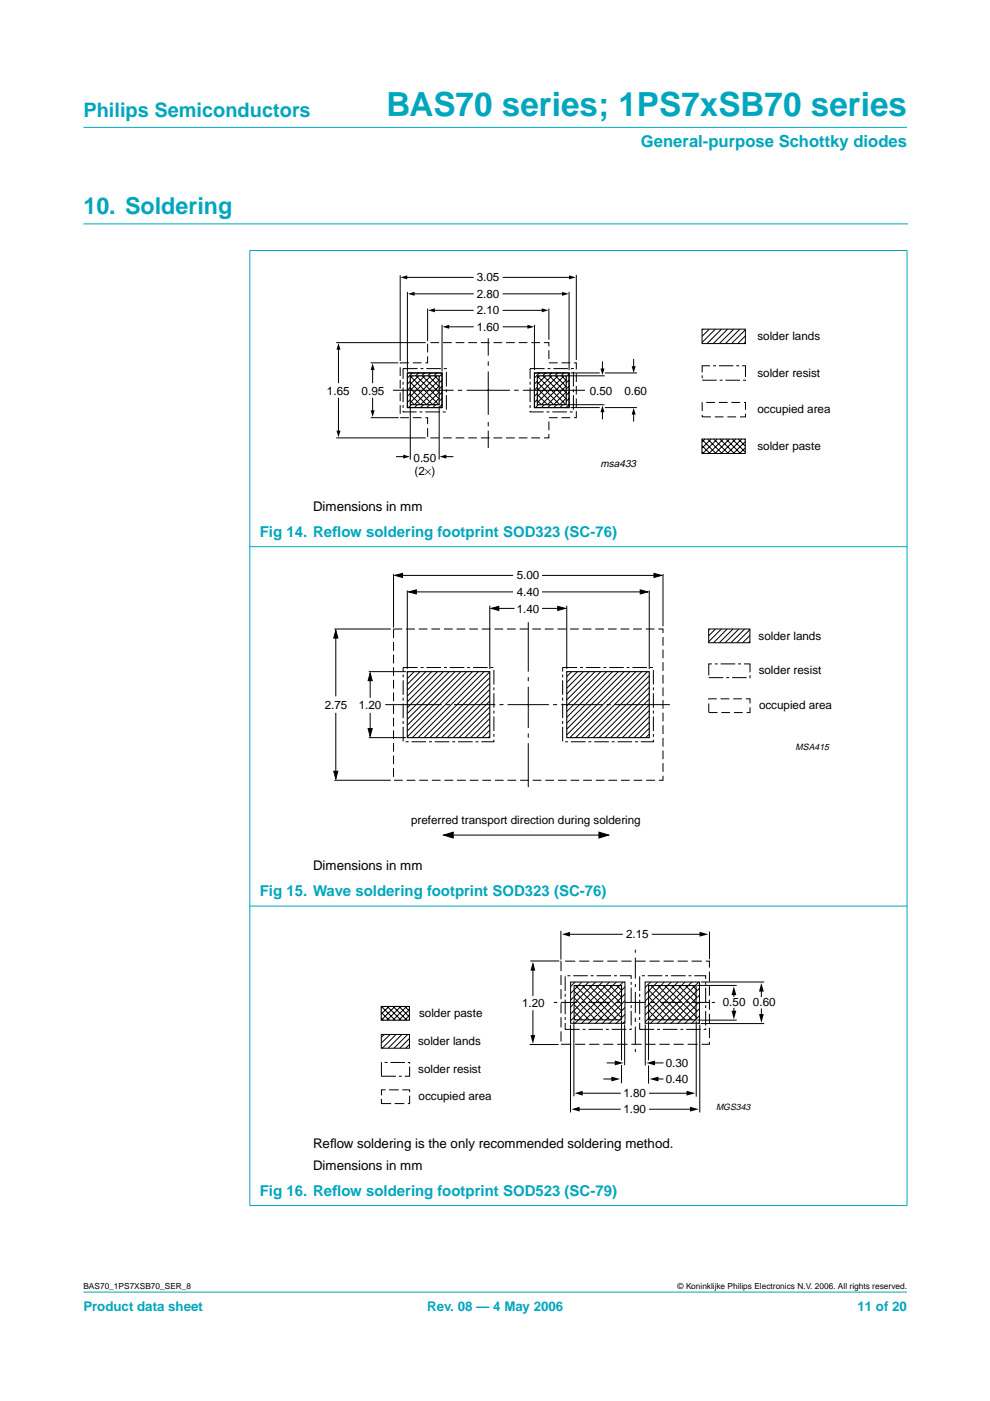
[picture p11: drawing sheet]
<svg xmlns="http://www.w3.org/2000/svg" width="210mm" height="297mm" viewBox="0 0 210 297" stroke-linecap="round" stroke-linejoin="round" font-family="sans-serif">
<g fill="#00a6bd" stroke="#00a6bd" stroke-width=".21">
<path d="M17.7 273.9h174.6z"/>
<path d="M17.7 27h174.6z"/>
<path d="M53 53.2v202.4z"/>
<path d="M192.3 53.2v202.4z"/>
<path d="M52.9 53.1h139.5z"/>
<path d="M52.9 115.9h139.5z"/>
<path d="M52.9 192.1h139.5z"/>
<path d="M52.9 255.6h139.5z"/>
</g>
<path d="M17.7 47.5h174.7" fill="none" stroke="#00a6bd" stroke-width=".21"/>
<g fill="none" stroke="#000" stroke-width=".21">
<path d="M86.1 58.8h14.2M106.7 58.8h14.2M122.2 58.3v18M71.3 72.6h19M71.8 73.9v7.2M79 78.2v2.9M86.4 79.1h7.3v7.3h-7.3zM86.4 61.9v16.9M87.4 79.1l-1 1M87.6 62.3h12.7M88.7 79.1l-2.3 2.3M90 79.1l-3.6 3.6"/>
<path d="M90.7 65.4v6.9M91.3 79.1l-4.9 4.9M91.9 65.8h8.4M92.6 79.1l-6.2 6.2M93.7 68.9v9.8M93.7 79.3l-7.1 7.1M95 69.3h5.3M103.5 71.7v3.7M103.5 76.6v.9M103.5 78.8v9.1M106.7 69.3h5.4M106.7 65.8h8.4"/>
<path d="M106.7 62.3h12.8M113.3 68.9v9.6M116.4 65.4v6.6M120.4 79.7h7.8M127.7 76.7v1.7M128.2 79.1h6.8M134.3 76.2v1.7M71.8 84.5v7.1M79 84.5v2.8M84.1 96.8h1.7M87 86.1v11.3M93.1 86.1v11.3"/>
<path d="M93.7 85.8l-.6 .6M93.7 84.5l-1.9 1.9M93.7 83.2l-3.2 3.2M93.7 81.9l-4.5 4.5M93.7 80.6l-5.8 5.8M94.3 96.8h1.7M97.1 82.7h.9M98.9 82.7h9.2M103.5 89.5v.9M103.5 91.3v3.7M109 82.7h.9M120.3 85.8h7.8"/>
<path d="M127.7 87.1v1.7M128.2 86.4h6.8M134.3 87.6v1.7"/>
</g>
<g fill="#000">
<path d="M84.9 58.8l1.4-.4v.8zM120.7 58.4l1.4 .4-1.4 .4zM71.8 72.7l.4 1.5h-.9zM79 77l.4 1.5h-.8zM86.5 62.3l1.4-.4v.8zM90.8 65.8l1.4-.4v.8zM93.8 69.3l1.4-.4v.8zM111.8 68.9l1.4 .4-1.4 .4zM114.9 65.4l1.4 .4-1.4 .4zM119.2 61.9l1.4 .4-1.4 .4zM127.3 78.1h.9l-.5 1.4zM133.9 77.6h.9l-.5 1.4z"/>
<path d="M71.3 91.3h.9l-.4 1.4zM78.6 87h.8l-.4 1.4zM85.5 96.4l1.4 .4-1.4 .4zM93.2 96.8l1.4-.4v.8zM127.7 86l.5 1.4h-.9zM134.3 86.5l.5 1.4h-.9z"/>
</g>
<path d="M84.8 76.9h5.9v-4.3h25.7v4.3h5.8v11.7h-5.8v4.2h-25.7v-4.2h-5.9z" fill="none" stroke="#000" stroke-width=".21" stroke-dasharray="1.9 .8" stroke-linecap="butt"/>
<path d="M86.4 79.1h7.3v7.3h-7.3z" fill="none" stroke="#000" stroke-width=".25"/>
<path d="M85.5 78.2h9.1v9.1h-9.1zM112.4 78.2h9.2v9.1h-9.2z" fill="none" stroke="#000" stroke-width=".21" stroke-dasharray="3.1 .6 .6 .6" stroke-linecap="butt"/>
<path d="M87 79.7h6.1v6.1h-6.1z" fill="#fff" stroke="#000" stroke-width=".25"/>
<g fill="none" stroke="#000" stroke-width=".21">
<path d="M87 79.7l6 6.1 .1-.1M87.5 79.7l-.5 .5M88.2 79.7l4.9 4.9M88.8 79.7l-1.8 1.8M89.5 79.7l3.6 3.6M90.1 79.7l-3.1 3.1M90.8 79.7l2.3 2.3M91.4 79.7l-4.4 4.4M92.1 79.7l1 1M92.7 79.7l-5.7 5.7M113.3 79.1h7.4v7.3h-7.4zM114.4 79.1l-1.1 1"/>
<path d="M115.7 79.1l-2.4 2.3M117 79.1l-3.7 3.6M118.3 79.1l-5 4.9M119.6 79.1l-6.3 6.2M120.7 79.3l-7.2 7.1M87 81l4.7 4.8 1.4-1.4M87 82.3l3.4 3.5 2.7-2.7M93.1 81.8l-4 4-2.1-2.2M93.1 80.5l-5.3 5.3-.8-.9M120.7 85.8l-.7 .6M120.7 84.5l-2 1.9M120.7 83.2l-3.3 3.2"/>
<path d="M120.7 81.9l-4.6 4.5M120.7 80.6l-5.9 5.8"/>
</g>
<path d="M113.3 79.1h7.4v7.3h-7.4z" fill="none" stroke="#000" stroke-width=".25"/>
<path d="M113.9 79.7h6.1v6.1h-6.1z" fill="#fff" stroke="#000" stroke-width=".25"/>
<g fill="none" stroke="#000" stroke-width=".21">
<path d="M84.8 58.4v18.1M78.6 76.9h5.8M113.9 79.7l6.1 6.1M114.4 79.7l-.5 .5M115.2 79.7l4.8 4.9M115.7 79.7l-1.8 1.8M116.5 79.7l3.5 3.6M117 79.7l-3.1 3.1M117.8 79.7l2.2 2.3M118.3 79.7l-4.4 4.4M119.1 79.7l.9 1M119.6 79.7l-5.7 5.7"/>
<path d="M120.7 61.9v16.6M121 79.1h6.2M148.9 69.8h9.1v3h-9.1zM149.1 69.8l-.2 .2M150.4 69.8l-1.5 1.5M151.7 69.8l-2.8 2.8M153 69.8l-3.1 3M154.3 69.8l-3.1 3M155.6 69.8l-3.1 3M156.9 69.8l-3.1 3M158 72.5l-.3 .3M158 71.2l-1.6 1.6"/>
<path d="M158 69.9l-2.9 2.9M71.3 92.8h19M78.6 88.6h5.9M83.3 82.7h12.9M110.9 82.7h13.1M113.9 81l4.8 4.8 1.3-1.4M113.9 82.3l3.5 3.5M113.9 84.9l.9 .9M120 85.7v.1M120 83.1l-2.6 2.7M120 81.8l-3.9 4-2.2-2.2M120 80.5l-5.2 5.3"/>
<path d="M121 86.4h6.2M148.8 93.1h9.2v3h-9.2zM148.8 93.2l3 2.9M148.8 94.5l1.7 1.6M148.8 95.8l.4 .3M149.5 93.1l-.7 .6M150 93.1l3.1 3M150.8 93.1l-2 1.9M151.3 93.1l3.1 3M152.1 93.1l-3.1 3M152.6 93.1l3.1 3M153.4 93.1l-3.1 3"/>
<path d="M153.9 93.1l3.1 3M154.7 93.1l-3.1 3M155.2 93.1l2.8 2.8M156 93.1l-3.1 3M156.5 93.1l1.5 1.5M157.3 93.1l-3.1 3M157.8 93.1l.2 .2M158 94.9l-1.2 1.2M158 93.6l-2.5 2.5M70.9 133.4h12M71.2 133.7v13.9M83.4 121.7v11.4"/>
<path d="M83.7 122h25.1M86.4 125.2v16.6M86.6 125.5h22.2M103.8 128.4v13.4M104.1 129h5M112 131.9v10.5M114.9 129h5M114.9 125.5h22.5M114.9 122h25.4M120.2 128.4v13.4M137.7 125.2v16.6M140.6 121.7v11.1"/>
<path d="M150.3 133.4h8.7v2.9h-8.7zM150.5 133.4l-.2 .2M151.7 133.4l-1.4 1.4M152.9 133.4l-2.6 2.7M154.2 133.4l-2.9 2.9M155.4 133.4l-2.9 2.9M156.7 133.4l-3 2.9M157.9 133.4l-2.9 2.9M159 136l-.3 .3M159 134.7l-1.5 1.6M159 133.5l-2.8 2.8M71.2 151.1v14"/>
<path d="M78.2 142.4h7.9M78.2 156.4h7.9M78.5 142.7v5.2M78.5 151.1v5M81.7 149.4h11.9M86.6 142.4l-.2 .2M87.8 142.4l-1.4 1.5M89.1 142.4l-2.7 2.7M90.3 142.4l-3.9 3.9M91.5 142.4l-5.1 5.2M92.8 142.4l-6.4 6.4M94 142.4l-7.6 7.6"/>
<path d="M94.5 149.4h.9M95.2 142.4l-8.8 8.9M96.3 149.4h8.7M96.5 142.4l-10.1 10.1M97.7 142.4l-11.3 11.4M98.9 142.4l-12.5 12.6M100.2 142.4l-13.8 13.8M101.4 142.4l-14 14M102.7 142.4l-14 14M103.8 156.1l-.3 .3M103.8 154.8l-1.5 1.6M103.8 153.6l-2.8 2.8"/>
<path d="M103.8 152.3l-4 4.1M103.8 151.1l-5.2 5.3M103.8 149.9l-6.5 6.5M103.8 148.6l-7.7 7.8M103.8 147.4l-9 9M103.8 146.2l-10.2 10.2M103.8 144.9l-11.4 11.5M103.8 143.7l-12.7 12.7M103.8 142.5l-13.9 13.9M105.9 149.4h.9M107.6 149.4h8.8M112 143.6v.8"/>
<path d="M112 145.6v8.8M112 155.5v.9M112 157.6v9.3M117.3 149.4h.8M119 149.4h8.7M121.2 142.4l-1 1M122.4 142.4l-2.2 2.3M123.7 142.4l-3.5 3.5M124.9 142.4l-4.7 4.8M126.2 142.4l-6 6M127.4 142.4l-7.2 7.2M128.6 149.4h.9"/>
<path d="M128.6 142.4l-8.4 8.5M129.9 142.4l-9.7 9.7M130.4 149.4h11.6M131.1 142.4l-10.9 10.9M132.3 142.4l-12.1 12.2M133.6 142.4l-13.4 13.4M134.8 142.4l-14 14M136 142.4l-13.9 14M137.3 142.4l-14 14M137.7 155.6l-.8 .8M137.7 154.4l-2 2M137.7 153.2l-3.3 3.2"/>
<path d="M137.7 151.9l-4.5 4.5M137.7 150.7l-5.7 5.7M137.7 149.5l-7 6.9M137.7 148.2l-8.2 8.2M137.7 147l-9.5 9.4M137.7 145.7l-10.7 10.7M137.7 144.5l-11.9 11.9M137.7 143.3l-13.2 13.1M70.9 165.4h12M94.1 177.1h34.9M118.9 197.4v6.1M120.5 198.1h11.6"/>
<path d="M138.2 198.1h11M150.4 197.5v5.9M80.8 214.7l1.7 1.6M80.8 215.8l.5 .5M80.8 219.3h6v2.9h-6zM80.9 213.4l2.9 2.9M81.3 213.4l-.5 .4M81.5 219.3l-.7 .6M82.1 213.4l2.9 2.9M82.5 213.4l-1.7 1.6M82.7 219.3l-1.8 1.8M83.4 213.4l2.9 2.9"/>
<path d="M83.8 213.4l-3 2.9M84 219.3l-2.9 2.9M84.6 213.4l2.2 2.2M85 213.4l-2.9 2.9M85.2 219.3l-2.9 2.9M85.8 213.4l1 1M86.2 213.4l-2.9 2.9M86.4 219.3l-2.9 2.9M86.8 215.3l-1 1M86.8 214l-2.2 2.3M112.4 203.7h6.2M113 204.3v6.9"/>
<path d="M113 214.2v5.9M117.4 212.5h.8M118.9 212.5h3.5M121 217.3v18.6M121 208.2h11.5v8.8h-11.5zM121.7 213l1.4 1.3-2.2 2.2M121.7 215.9l.4 .4M121.7 214.4l1.8 1.9M121.7 211.5l4.7 4.8M121.7 210.1l6.2 6.2M121.7 216.5v15.9M122 208.9l1.1 1.1-2.2 2.1"/>
<path d="M122 208.2l-1.1 1M123.3 212.5h.7M123.4 208.9l7.4 7.4M123.4 208.2l-2.5 2.5M124.8 212.5h4.5M124.8 208.9l7 6.9M124.9 208.2l-1.9 1.8 6.3 6.3M126.3 208.9l5.5 5.5M126.3 208.2l-5.4 5.3M127.8 208.9l2.5 2.6M127.8 208.2l-6.9 6.8M129.2 208.9l2.6 2.6"/>
<path d="M129.3 208.2l-6.3 6.1 2 2M130.3 211.4l1.5 1.5-4.1 4.1M130.3 211.4l-5.5 5.6M130.6 212.5h.8M130.7 208.9l1.1 1.1-1.5 1.5M130.7 208.2l-8.8 8.8M131.8 215.8v.1M131.8 216.5v8.4M131.8 208.5l-8.5 8.5M131.8 214.3l-2.6 2.7M132.1 208.2l-.3 .3M132.4 217.2v8.6"/>
<path d="M132.5 212.5h4.4M132.6 210.7l-6.4 6.3M132.6 209.2l-.8 .9M132.6 215l-2 2M132.6 216.5l-.6 .5M132.6 213.6l-.8 .7M132.6 212.1l-.8 .9M134.7 201.3v.7M134.7 203v4.5M134.7 208.6v.7M134.7 210.3v4.5M134.7 215.8v.9"/>
<path d="M134.7 217.6v3.8M136.8 208.2h11.5v8.8h-11.5zM136.8 217.2v8.7M137.5 215.7l.6 .6M137.5 214.2l2.1 2.1M137.5 212.7l3.5 3.6M137.5 209.8l6.4 6.5M137.5 211.3l.1 .2M137.5 216.5v8.3M137.6 211.4l-.9 .9M137.6 211.4l3 2.9M137.9 212.5h1"/>
<path d="M138 208.9l2.6 2.6M138 208.2l-1.3 1.2M139.4 208.9l1.2 1.1M139.5 208.2l-2.8 2.7M140 212.5h4.5M140.5 211.4l4.9 4.9M140.5 214.3l1.9 2M140.5 210l1.5 1.5M140.6 212.9l-3.9 3.8M140.6 215.8l-1.2 1.2M140.6 208.5l-3 3M140.9 208.9l6.7 6.7"/>
<path d="M140.9 208.2l-.4 .3M142 211.4l4.8 4.9M142 211.4l-1.5 1.5M142.3 208.9l2.6 2.6M142.4 208.2l-5.7 5.6M143.8 208.9l3.8 3.8M143.8 208.2l-7.1 7M144.9 211.4l2.7 2.7M144.9 211.4l-4.4 4.4M145.3 208.9l2.3 2.4M145.3 208.2l-3.3 3.3M145.5 212.5h.7"/>
<path d="M146.7 208.9l.9 .9M146.7 208.2l-8.8 8.8M146.8 212.5h3.5M147.6 216.5v16M147.8 216.3h8.4M147.8 208.9h8.4M148.2 208.2l-3.3 3.3M148.4 212.4l-4.7 4.6M148.4 210.9l-6.1 6.1M148.4 209.5l-7.6 7.5M148.4 213.8l-3.2 3.2M148.4 215.3l-1.8 1.7"/>
<path d="M148.4 216.8l-.3 .2M148.4 217.2v18.7M148.6 217h13.4M148.6 208.2h13.4M150.9 212.5h.7M155.6 210.3v1.1M155.6 213.7v1.3M161.4 209.5v1.9M161.4 213.8v1.9M86.8 221.4l-.8 .8M86.8 220.2l-2 2M112.3 221.5h6.1"/>
<path d="M122.5 235.2h9.1M123.2 231.8h8.4M127.9 228.8h2.4M128.6 225.4h2.4M131.8 225.8v3.9M134.7 222.4v.6M137.5 225.9v3.9M137.6 231.8h8.8M137.6 235.2h9.6M138.2 225.4h2.5M138.9 228.8h1.8"/>
</g>
<path d="M148.9 77.6h9.2v3h-9.2zM85.5 141.5h19.2v15.8h-19.2zM119.3 141.5h19.2v15.8h-19.2zM150.3 140.8h8.7v2.9h-8.7zM119.8 206.9h14v11.3h-14zM135.6 206.9h14v11.3h-14zM80.9 225.3h5.9v2.9h-5.9z" fill="none" stroke="#000" stroke-width=".21" stroke-dasharray="3.1 .6 .6 .6" stroke-linecap="butt"/>
<path d="M148.9 85.3h9.2v3.1h-9.2zM83.4 133.4h57.2v32h-57.2zM150.3 148.2h8.7v2.9h-8.7z" fill="none" stroke="#000" stroke-width=".21" stroke-dasharray="1.9 .8" stroke-linecap="butt"/>
<path d="M86.4 142.4h17.4v14h-17.4zM120.2 142.4h17.5v14h-17.5zM80.8 213.4h6v2.9h-6zM121.7 208.9h10.1v7.3h-10.1zM137.5 208.9h10.1v7.3h-10.1z" fill="none" stroke="#000" stroke-width=".23"/>
<path d="M71.2 133.7l.4 1.6h-.8zM83.7 122l1.7-.4v.8zM86.6 125.5l1.7-.4v.8zM104.1 129l1.7-.4v.8zM118.3 128.6l1.6 .4-1.6 .4zM135.7 125.1l1.7 .4-1.7 .4zM138.7 121.6l1.6 .4-1.6 .4zM78.5 142.7l.4 1.6h-.9zM78 154.5h.9l-.4 1.6zM70.8 163.5h.8l-.4 1.6zM94.1 177.1l2-.7v1.3zM127 176.4l2 .7-2 .6z" fill="#000" stroke="#000" stroke-width=".21"/>
<path d="M80.9 231.1h5.9v2.9h-5.9z" fill="none" stroke="#000" stroke-width=".21" stroke-dasharray="2.1 .7" stroke-linecap="butt"/>
<g fill="#000">
<path d="M119.1 198.1l1.8-.5v1zM148.3 197.6l1.9 .5-1.9 .5zM112.5 219.5h1l-.5 1.8zM113 203.9l.5 1.9h-1zM155.6 209.1l.5 1.9h-1zM155.1 214.3h1l-.5 1.9zM161.4 208.4l.5 1.8h-1zM160.9 215h1l-.5 1.9zM121.2 235.2l1.7-.5v1zM121.8 231.8l1.7-.5v1zM129.6 228.3l1.9 .5-1.9 .5zM130.3 224.9l1.9 .5-1.9 .5z"/>
<path d="M137 225.4l1.9-.5v1zM137.7 228.8l1.9-.5v1zM145.6 231.3l1.8 .5-1.8 .5zM146.3 234.7l1.9 .5-1.9 .5z"/>
</g>
<path d="M118.9 203.8h31.5v17.6h-31.5z" fill="none" stroke="#000" stroke-width=".21" stroke-dasharray="2.2 .8" stroke-linecap="butt"/>
<text font-size="7.1" fill="#00a6bd" x="81.9" y="24.7">BAS70 series; 1PS7xSB70 series</text>
<text font-size="4.9" fill="#00a6bd" x="17.7" y="45.5">10. Soldering</text>
<text font-size="4.2" fill="#00a6bd" x="17.7" y="24.9">Philips Semiconductors</text>
<text font-size="3.5" fill="#00a6bd" x="135.9" y="31.1">General-purpose Schottky diodes</text>
<g font-size="3.2" fill="#00a6bd">
<text x="55.1" y="113.8">Fig 14. Ref</text>
<text x="70.4" y="113.8">low soldering footprint SOD323 (SC-76)</text>
<text x="55.1" y="190">Fig 15. Wave soldering footprint SOD323 (SC-76)</text>
<text x="55.1" y="253.5">Fig 16. Ref</text>
<text x="70.4" y="253.5">low soldering footprint SOD523 (SC-79)</text>
</g>
<g font-size="2.8">
<text x="66.4" y="108.3">Dimensions in mm</text>
<text x="66.4" y="184.5">Dimensions in mm</text>
<text x="66.4" y="243.4">Ref</text>
<text x="70" y="243.4">low soldering is the only recommended soldering method.</text>
<text x="66.4" y="248">Dimensions in mm</text>
</g>
<g font-size="2.8" fill="#00a6bd">
<text x="17.7" y="278">Product data sheet</text>
<text x="90.6" y="278">Rev. 08 — 4 May 2006</text>
<text x="181.8" y="278">11 of 20</text>
</g>
<g font-size="2.5">
<text x="101.1" y="59.7">3.05</text>
<text x="101.1" y="63.2">2.80</text>
<text x="101.1" y="66.7">2.10</text>
<text x="101.1" y="70.2">1.60</text>
<text x="160.6" y="72.2">solder lands</text>
<text x="69.3" y="83.7">1.65</text>
<text x="76.7" y="83.7">0.95</text>
<text x="125.1" y="83.7">0.50</text>
<text x="132.4" y="83.7">0.60</text>
<text x="160.6" y="79.8">solder resist</text>
<text x="160.6" y="87.6">occupied area</text>
<text x="160.6" y="95.4">solder paste</text>
<text x="87.7" y="97.9">0.50</text>
<text x="87.9" y="100.8">(2×)</text>
<text x="109.6" y="122.8">5.00</text>
<text x="109.6" y="130">1.40</text>
<text x="109.6" y="126.5">4.40</text>
<text x="160.8" y="135.6">solder lands</text>
<text x="160.9" y="142.9">solder resist</text>
<text x="68.8" y="150.3">2.75</text>
<text x="76" y="150.3">1.20</text>
<text x="160.9" y="150.3">occupied area</text>
<text x="87.2" y="174.8">preferred transport direction during soldering</text>
<text x="132.7" y="199">2.15</text>
<text x="88.9" y="215.6">solder paste</text>
<text x="110.7" y="213.5">1.20</text>
<text x="153.3" y="213.4">0.50</text>
<text x="159.7" y="213.4">0.60</text>
<text x="88.7" y="221.5">solder lands</text>
<text x="88.7" y="227.5">solder resist</text>
<text x="141.1" y="226.2">0.30</text>
<text x="88.8" y="233.2">occupied area</text>
<text x="132.2" y="232.6">1.80</text>
<text x="141.1" y="229.6">0.40</text>
<text x="132.2" y="236">1.90</text>
</g>
<text font-size="2.2" x="127.3" y="99">msa433</text>
<g font-size="1.9">
<text x="168.7" y="159">MSA415</text>
<text x="151.8" y="235.3">MGS343</text>
</g>
<g font-size="1.8">
<text x="17.7" y="273.4">BAS70_1PS7XSB70_SER_8</text>
<text x="143.7" y="273.4">© Koninklijke Philips Electronics N.V. 2006. All rights reserved.</text>
</g>
</svg>
